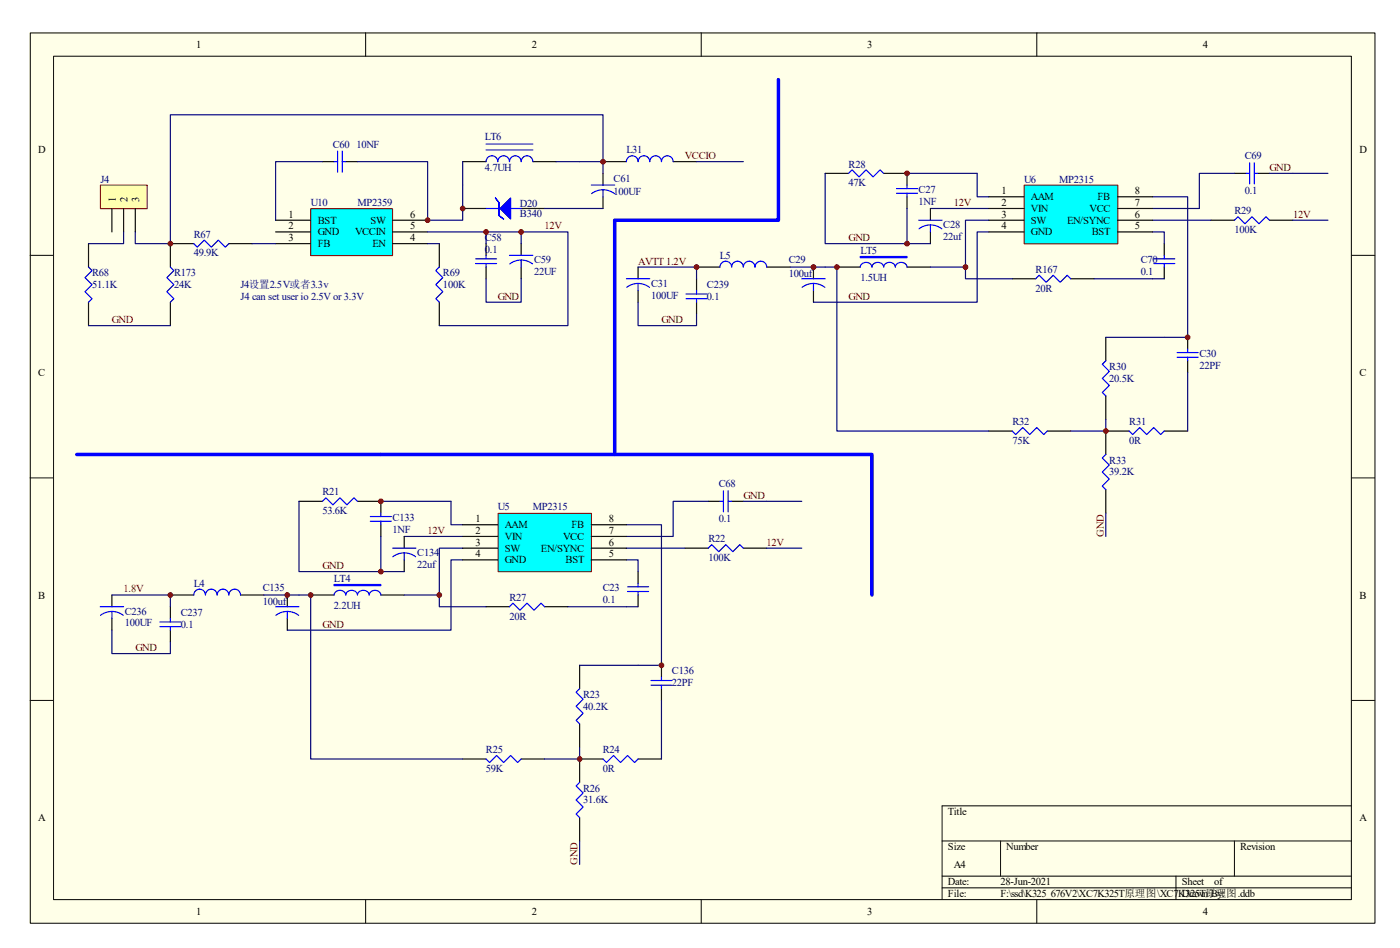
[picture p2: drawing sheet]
<svg xmlns="http://www.w3.org/2000/svg" width="166mm" height="112mm" viewBox="0 0 166 112" stroke-linecap="round" stroke-linejoin="round" font-family="sans-serif">
<path d="M3.5 3.9h159.3v105.3h-159.3z" fill-rule="evenodd" fill="#ffffe8"/>
<g fill="none" stroke="#000" stroke-width=".12">
<path d="M3.6 3.9h159.2v105.3h-159.2zM6.3 6.6h153.7v99.8h-153.7zM43.3 3.9v2.7M83 3.9v2.7M122.7 3.9v2.7M3.6 30.2h2.7M160 30.2h2.7M3.6 56.5h2.7M160 56.5h2.7M3.6 82.8h2.7M111.5 99.5h48.5M118.4 99.5v4.1"/>
<path d="M146.1 99.5v4.1M160 82.8h2.7M160 95.3h-48.5v11.1M43.3 106.4v2.7M83 106.4v2.7M111.5 103.6h48.5M111.5 105h48.5M122.7 106.4v2.7M139.2 103.6v2.8"/>
</g>
<g fill="none" stroke="#000" stroke-width=".14">
<path d="M75.5 31.6v1.4M75.5 34.4v1.3M82.5 31.6h2.7M82.5 33v1.4M82.5 35.7v1.4M90.8 31.6h2.7M96.3 31.6v1.4M96.3 34.4v1.3M97.7 20.5h2.7M99.1 31.6h2.7M104.6 20.5h2.8v1.4M107.4 23.3v1.4"/>
<path d="M107.4 31.6h2.7M110.1 24.7v1.3M110.1 27.4v1.4M119.8 33h2.8M126.7 33h2.8M130.9 39.9v2.8M137.8 28.8v1.4M137.8 31.6v1.4M143.4 26h2.7M146.1 20.5h1.4M148.9 20.5h1.4M150.3 26h2.7"/>
<path d="M35.4 59.3h2.8M42.3 59.3h2.8v1.4M83.8 59.3h1.4M86.6 59.3h1.4M117.1 51h2.7M124 51h2.7M130.9 46.8v2.8M130.9 57.9v2.8M133.7 51h-2.8v2.7M137.8 51h2.8M13.2 70.4v1.3M13.2 73.1v1.4"/>
<path d="M20.2 70.4h2.7M20.2 71.7v1.4M20.2 74.5v1.4M28.5 70.4h2.7M34 70.4v1.3M34 73.1v1.4M36.8 70.4h2.7M45.1 62.1v1.3M45.1 70.4h2.7M47.8 63.4v1.4M47.8 66.2v1.4M57.5 71.7h2.8"/>
<path d="M64.5 71.7h2.7M68.6 78.7v2.7M75.5 67.6v1.4M75.5 70.4v1.3M81.1 64.8h2.7M88 64.8h2.8M54.8 89.8h2.7M61.7 89.8h2.8M68.6 85.6v2.8M68.6 96.7v2.8M71.4 89.8h-2.8v2.7M75.5 89.8h2.8"/>
</g>
<g fill="none" stroke="#00f" stroke-width=".14">
<path d="M147.9 19.3v2.4M148.5 19.3v2.4M74.1 33h2.8M75.5 33.5a2.2 2.2 0 0 1 1.4 .5M75.5 33.5a2.2 2.2 0 0 0-1.3 .5M75.5 33.5v.9M81.2 35.3h2.5M81.2 34.8h2.5M82.5 34.4v.4M82.5 35.3v.4M85.2 31.6a.69 .69 0 0 1 .7-.7 .69 .69 0 0 1 .7 .7 .69 .69 0 0 1 .7-.7 .69 .69 0 0 1 .7 .7 .69 .69 0 0 1 .7-.7 .69 .69 0 0 1 .7 .7 .69 .69 0 0 1 .7-.7 .69 .69 0 0 1 .7 .7M94.9 33h2.8"/>
<path d="M96.3 33.5a2.2 2.2 0 0 1 1.3 .5M96.3 33.5a2.2 2.2 0 0 0-1.4 .5M96.3 33.5v.9M100.4 20.5l.5-.4 .8 .8 .8-.8 .9 .8 .8-.8 .4 .4M101.8 30.3h5.6v.2h-5.6zM101.8 31.6a.71 .71 0 0 1 .7-.6 .71 .71 0 0 1 .7 .6M101.8 30.4h5.6M103.2 31.6a.71 .71 0 0 1 .7-.6 .71 .71 0 0 1 .7 .6 .71 .71 0 0 1 .7-.6 .71 .71 0 0 1 .7 .6 .71 .71 0 0 1 .7-.6 .71 .71 0 0 1 .7 .6M106.1 22.9h2.5M106.1 22.3h2.5M107.4 21.9v.4M107.4 22.9v.4"/>
<path d="M108.7 26h2.8M110.1 26.6a2.2 2.2 0 0 1 1.4 .5M110.1 26.6a2.2 2.2 0 0 0-1.3 .5M110.1 26.6v.8M122.6 33l.4-.4 .8 .8 .9-.8 .8 .8 .8-.8 .4 .4M136.6 31.2h2.5M136.6 30.6h2.5M137.8 30.2v.4M137.8 31.2v.4M146.1 26l.4-.4 .9 .9 .8-.9 .8 .9 .9-.9 .4 .4M147.5 20.5h.4M148.5 20.5h.4"/>
<path d="M38.2 59.3l.4-.4 .8 .8 .8-.8 .9 .8 .8-.8 .4 .4M85.2 59.3h.4M85.6 58v2.5M86.2 59.3h.4M86.2 58v2.5M119.8 51l.4 .4 .9-.8 .8 .8 .8-.8 .9 .8 .4-.4M130.9 42.7l-.4 .4 .8 .8-.8 .8 .8 .9-.8 .8 .4 .4M130.9 53.7l-.4 .5 .8 .8-.8 .8 .8 .9-.8 .8 .4 .4M133.7 51l.4 .4 .8-.8 .8 .8 .9-.8 .8 .8 .4-.4M11.9 71.7h2.7M13.2 72.3a2.2 2.2 0 0 1 1.4 .5M13.2 72.3a2.2 2.2 0 0 0-1.3 .5"/>
<path d="M13.2 72.3v.8M18.9 74.1h2.5M18.9 73.6h2.5M20.2 73.1v.5M20.2 74.1v.4M22.9 70.4a.69 .69 0 0 1 .7-.7 .69 .69 0 0 1 .7 .7 .69 .69 0 0 1 .7-.7 .69 .69 0 0 1 .7 .7 .69 .69 0 0 1 .7-.7 .69 .69 0 0 1 .7 .7 .69 .69 0 0 1 .7-.7 .69 .69 0 0 1 .7 .7M32.6 71.7h2.8M34 72.3a2.2 2.2 0 0 1 1.4 .5M34 72.3a2.2 2.2 0 0 0-1.3 .5M34 72.3v.8M39.5 69.1h5.6v.2h-5.6zM39.5 70.4a.71 .71 0 0 1 .7-.6 .71 .71 0 0 1 .7 .6 .71 .71 0 0 1 .7-.6 .71 .71 0 0 1 .7 .6"/>
<path d="M39.5 69.2h5.6M42.3 70.4a.71 .71 0 0 1 .7-.6 .71 .71 0 0 1 .7 .6 .71 .71 0 0 1 .7-.6 .71 .71 0 0 1 .7 .6M43.8 61.6h2.5M43.8 61.1h2.5M45.1 60.7v.4M45.1 61.6v.5M46.5 64.8h2.7M47.8 65.4a2.2 2.2 0 0 1 1.4 .4M47.8 65.4a2.2 2.2 0 0 0-1.3 .4M47.8 65.4v.8M60.3 71.7l.4-.4 .9 .9 .8-.9 .8 .9 .8-.9 .5 .4M74.3 69.9h2.5"/>
<path d="M74.3 69.4h2.5M75.5 69v.4M75.5 69.9v.5M83.8 64.8l.5-.4 .8 .8 .8-.8 .8 .8 .9-.8 .4 .4M57.5 89.8l.5 .4 .8-.9 .8 .9 .8-.9 .9 .9 .4-.4M68.6 81.4l-.4 .5 .8 .8-.8 .8 .8 .9-.8 .8 .4 .4M68.6 92.5l-.4 .4 .8 .9-.8 .8 .8 .8-.8 .9 .4 .4M71.4 89.8l.4 .4 .8-.9 .9 .9 .8-.9 .8 .9 .4-.4"/>
</g>
<g fill="none" stroke="#000080" stroke-width=".14">
<path d="M75.5 35.7v2.8h7v-1.4M75.5 31.6h7v1.4M93.5 31.6h5.6v19.4h18M97.7 20.5v8.3h12.4M107.4 20.5h8.3v2.8h1.4M107.4 24.7v4.1M110.1 24.7h7M114.3 31.6v1.4h5.5M117.1 27.4h-1.4v8.3h-19.4M117.1 26h-2.8v5.6h-4.2M130.9 39.9h6.9M136.4 27.4h1.4v1.4"/>
<path d="M136.4 23.3h4.2v16.6M136.4 33h1.4M146.1 20.5h-4.1v4.2h-5.6M150.3 20.5h2.7M153 26h4.2M35.4 59.3v8.3h12.4M45.1 59.3h8.3v2.8h1.4M83.8 59.3h-4.1v4.1h-5.6M88 59.3h2.8M130.9 49.6v1.4h-4.2M13.2 74.5v2.8h7v-1.4M13.2 70.4h7v1.3"/>
<path d="M31.2 70.4h5.6v19.4h18M45.1 63.4v4.2M47.8 63.4h7M52 70.4v1.3h5.5M54.8 66.2h-1.4v8.3h-19.4M54.8 64.8h-2.8v5.6h-4.2M68.6 78.7h6.9M74.1 66.2h1.4v1.4M74.1 62.1h4.2v16.6M74.1 71.7h1.4M90.8 64.8h4.1M68.6 88.4v1.4h-4.1"/>
</g>
<circle cx="45.1" cy="59.3" r=".28" fill="#800000"/>
<circle cx="45.1" cy="59.3" r=".28" fill="none" stroke="#800000" stroke-width=".12"/>
<circle cx="34" cy="70.4" r=".28" fill="#800000"/>
<circle cx="34" cy="70.4" r=".28" fill="none" stroke="#800000" stroke-width=".12"/>
<circle cx="45.1" cy="67.6" r=".28" fill="#800000"/>
<circle cx="45.1" cy="67.6" r=".28" fill="none" stroke="#800000" stroke-width=".12"/>
<circle cx="52" cy="70.4" r=".28" fill="#800000"/>
<circle cx="52" cy="70.4" r=".28" fill="none" stroke="#800000" stroke-width=".12"/>
<circle cx="36.8" cy="70.4" r=".28" fill="#800000"/>
<circle cx="36.8" cy="70.4" r=".28" fill="none" stroke="#800000" stroke-width=".12"/>
<circle cx="20.2" cy="70.4" r=".28" fill="#800000"/>
<circle cx="20.2" cy="70.4" r=".28" fill="none" stroke="#800000" stroke-width=".12"/>
<path d="M136.4 26h7M74.1 64.8h7" fill="none" stroke="#000080" stroke-width=".14"/>
<path d="M121.2 21.9h11.1v6.9h-11.1z" fill-rule="evenodd" fill="#0ff"/>
<path d="M121.2 21.9h11.1v6.9h-11.1z" fill="none" stroke="#800000" stroke-width=".12"/>
<path d="M117.1 23.3h4.1M117.1 24.7h4.1M117.1 26h4.1M117.1 27.4h4.1M132.3 23.3h4.1M132.3 24.7h4.1M132.3 26h4.1M132.3 27.4h4.1" fill="none" stroke="#000" stroke-width=".14"/>
<path d="M59 60.7h11v6.9h-11z" fill-rule="evenodd" fill="#0ff"/>
<path d="M59 60.7h11v6.9h-11z" fill="none" stroke="#800000" stroke-width=".12"/>
<path d="M54.8 62.1h4.1M54.8 63.4h4.1M54.8 64.8h4.1M54.8 66.2h4.1M70 62.1h4.1M70 63.4h4.1M70 64.8h4.1M70 66.2h4.1M78.3 78.7v1.4M78.3 81.4v1.4" fill="none" stroke="#000" stroke-width=".14"/>
<path d="M129.5 33h6.9M137.8 39.9h2.8M153 20.5h4.2M90.8 59.3h4.1M67.2 71.7h6.9M75.5 78.7h2.8" fill="none" stroke="#000080" stroke-width=".14"/>
<path d="M77.1 81h2.4M77.1 80.5h2.4M78.3 80.1v.4M78.3 81v.4" fill="none" stroke="#00f" stroke-width=".14"/>
<circle cx="78.3" cy="78.7" r=".28" fill="#800000"/>
<circle cx="78.3" cy="78.7" r=".28" fill="none" stroke="#800000" stroke-width=".12"/>
<circle cx="68.6" cy="89.8" r=".28" fill="#800000"/>
<circle cx="68.6" cy="89.8" r=".28" fill="none" stroke="#800000" stroke-width=".12"/>
<path d="M140.6 44v7M130.9 60.7v2.7M68.6 99.5v2.7M78.3 82.8v7" fill="none" stroke="#000080" stroke-width=".14"/>
<path d="M140.6 39.9v1.4M140.6 42.7v1.3" fill="none" stroke="#000" stroke-width=".14"/>
<path d="M139.3 42.2h2.5M139.3 41.7h2.5M140.6 41.3v.4M140.6 42.2v.5" fill="none" stroke="#00f" stroke-width=".14"/>
<path d="M45.1 53.7h58.1v16.7" fill="none" stroke="#00f" stroke-width=".42"/>
<circle cx="107.4" cy="20.5" r=".28" fill="#800000"/>
<circle cx="107.4" cy="20.5" r=".28" fill="none" stroke="#800000" stroke-width=".12"/>
<circle cx="96.3" cy="31.6" r=".28" fill="#800000"/>
<circle cx="96.3" cy="31.6" r=".28" fill="none" stroke="#800000" stroke-width=".12"/>
<circle cx="107.4" cy="28.8" r=".28" fill="#800000"/>
<circle cx="107.4" cy="28.8" r=".28" fill="none" stroke="#800000" stroke-width=".12"/>
<circle cx="114.3" cy="31.6" r=".28" fill="#800000"/>
<circle cx="114.3" cy="31.6" r=".28" fill="none" stroke="#800000" stroke-width=".12"/>
<circle cx="130.9" cy="51" r=".28" fill="#800000"/>
<circle cx="130.9" cy="51" r=".28" fill="none" stroke="#800000" stroke-width=".12"/>
<circle cx="140.6" cy="39.9" r=".28" fill="#800000"/>
<circle cx="140.6" cy="39.9" r=".28" fill="none" stroke="#800000" stroke-width=".12"/>
<circle cx="99.1" cy="31.6" r=".28" fill="#800000"/>
<circle cx="99.1" cy="31.6" r=".28" fill="none" stroke="#800000" stroke-width=".12"/>
<circle cx="82.5" cy="31.6" r=".28" fill="#800000"/>
<circle cx="82.5" cy="31.6" r=".28" fill="none" stroke="#800000" stroke-width=".12"/>
<path d="M36.8 24.7h9.7v5.5h-9.7z" fill-rule="evenodd" fill="#0ff"/>
<path d="M36.8 24.7h9.7v5.5h-9.7z" fill="none" stroke="#800000" stroke-width=".12"/>
<g fill="none" stroke="#000" stroke-width=".14">
<path d="M38.2 19.1h1.3M40.9 19.1h1.4M10.5 28.8v2.8M10.5 35.7v2.8M20.2 35.7v2.8M22.9 28.8h-2.7v2.8M27.1 28.8h2.8M32.6 26h4.2M32.6 27.4h4.2M32.6 28.8h4.2M46.5 26h4.1M46.5 27.4h4.1"/>
<path d="M46.5 28.8h4.1"/>
</g>
<path d="M39.5 19.1h.5M40 17.9v2.5M40.5 19.1h.4M40.5 17.9v2.5M10.5 31.6l.4 .4-.8 .8 .8 .9-.8 .8 .8 .8-.4 .4M20.2 31.6l.4 .4-.8 .8 .8 .9-.8 .8 .8 .8-.4 .4M22.9 28.8l.5 .4 .8-.8 .8 .8 .8-.8 .9 .8 .4-.4" fill="none" stroke="#00f" stroke-width=".14"/>
<path d="M38.2 19.1h-5.6v6.9M42.3 19.1h8.3v6.9M29.9 28.8h2.7" fill="none" stroke="#000080" stroke-width=".14"/>
<path d="M11.9 21.9h5.5v2.8h-5.5z" fill-rule="evenodd" fill="#ffffb0"/>
<path d="M11.9 21.9h5.5v2.8h-5.5z" fill="none" stroke="#800000" stroke-width=".12"/>
<g fill="none" stroke="#000" stroke-width=".14">
<path d="M54.8 19.1h2.7M63.1 19.1h2.7M13.2 24.7v2.7M14.6 24.7v2.7M16 24.7v2.7M52 28.8v2.8M52 35.7v2.8M54.8 24.7h2.7M57.5 28.8v1.4M57.5 31.6v1.4M61.7 28.8v1.4M61.7 31.6v1.4"/>
<path d="M61.7 24.7h2.8M71.4 20.5v1.4M71.4 23.3v1.4"/>
</g>
<path d="M65.8 19.1h2.8M10.5 38.5h9.7M14.6 27.4v1.4h-4.1M16 27.4v1.4h4.2M50.6 27.4h11.1v1.4M50.6 28.8h1.4M54.8 21.9v4.1h-4.2M57.5 33v2.7h4.2v-2.7M57.5 27.4v1.4M61.7 27.4h5.5v11.1h-15.2" fill="none" stroke="#000080" stroke-width=".14"/>
<g fill="none" stroke="#00f" stroke-width=".14">
<path d="M57.5 19.1a.69 .69 0 0 1 .7-.7 .69 .69 0 0 1 .7 .7 .69 .69 0 0 1 .7-.7 .69 .69 0 0 1 .7 .7 .69 .69 0 0 1 .7-.7 .69 .69 0 0 1 .7 .7 .69 .69 0 0 1 .7-.7 .69 .69 0 0 1 .7 .7M57.5 17.7h5.6M57.5 17h5.6M52 31.6l-.4 .4 .8 .8-.8 .9 .8 .8-.8 .8 .4 .4M56.3 31.2h2.5M56.3 30.6h2.5M57.5 30.2v.4M57.5 31.2v.4M57.5 24.7h4.2M60.3 30.2h2.8M61.7 30.7a2.2 2.2 0 0 1 1.3 .5M61.7 30.7a2.2 2.2 0 0 0-1.4 .5"/>
<path d="M61.7 30.7v.9M70 21.9h2.8M71.4 22.4a2.2 2.2 0 0 1 1.3 .5M71.4 22.4a2.2 2.2 0 0 0-1.4 .5M71.4 22.4v.9"/>
</g>
<path d="M59.2 24.7l1.2-1.3v2.5z" fill="#00f"/>
<path d="M59.2 24.7l1.2-1.3v2.5z" fill="none" stroke="#00f" stroke-width=".14"/>
<path d="M58.6 23.4l.5 .6v1.5l.5 .4-.5-.4v-1.5z" fill-rule="evenodd" fill="#00f"/>
<path d="M74.1 19.1a.69 .69 0 0 1 .7-.7 .69 .69 0 0 1 .7 .7 .69 .69 0 0 1 .7-.7 .69 .69 0 0 1 .7 .7 .69 .69 0 0 1 .7-.7 .69 .69 0 0 1 .7 .7 .69 .69 0 0 1 .7-.7 .69 .69 0 0 1 .7 .7M58.6 23.4l.5 .6v1.5l.5 .4-.5-.4v-1.5z" fill="none" stroke="#00f" stroke-width=".14"/>
<path d="M54.8 19.1v2.8M68.6 19.1h2.8v1.4M71.4 19.1v-5.5h-51.2v15.2M82.5 19.1h5.5M64.5 24.7h6.9" fill="none" stroke="#000080" stroke-width=".14"/>
<path d="M71.4 19.1h2.7M79.7 19.1h2.8" fill="none" stroke="#000" stroke-width=".14"/>
<circle cx="50.6" cy="26" r=".28" fill="#800000"/>
<circle cx="50.6" cy="26" r=".28" fill="none" stroke="#800000" stroke-width=".12"/>
<circle cx="20.2" cy="28.8" r=".28" fill="#800000"/>
<circle cx="20.2" cy="28.8" r=".28" fill="none" stroke="#800000" stroke-width=".12"/>
<circle cx="61.7" cy="27.4" r=".28" fill="#800000"/>
<circle cx="61.7" cy="27.4" r=".28" fill="none" stroke="#800000" stroke-width=".12"/>
<circle cx="57.5" cy="27.4" r=".28" fill="#800000"/>
<circle cx="57.5" cy="27.4" r=".28" fill="none" stroke="#800000" stroke-width=".12"/>
<circle cx="54.8" cy="24.7" r=".28" fill="#800000"/>
<circle cx="54.8" cy="24.7" r=".28" fill="none" stroke="#800000" stroke-width=".12"/>
<circle cx="71.4" cy="19.1" r=".28" fill="#800000"/>
<circle cx="71.4" cy="19.1" r=".28" fill="none" stroke="#800000" stroke-width=".12"/>
<path d="M92.1 9.4v16.6h-19.3v27.7M9.1 53.7h36" fill="none" stroke="#00f" stroke-width=".42"/>
<g font-size="1.3">
<text x="23.2" y="5.7">1</text>
<text x="62.9" y="5.7">2</text>
<text x="102.6" y="5.7">3</text>
<text x="142.4" y="5.7">4</text>
<text x="4.5" y="18.1">D</text>
<text x="13.7" y="23.8" transform="rotate(-90 13.7 23.8)">1</text>
<text x="15.1" y="23.8" transform="rotate(-90 15.1 23.8)">2</text>
<text x="16.5" y="23.8" transform="rotate(-90 16.5 23.8)">3</text>
<text x="118.6" y="23">1</text>
<text x="122" y="23.7">AAM</text>
<text x="129.9" y="23.7">FB</text>
<text x="134.4" y="23">8</text>
<text x="160.9" y="18.1">D</text>
<text x="34.2" y="25.7">1</text>
<text x="34.2" y="27.1">2</text>
<text x="34.2" y="28.5">3</text>
<text x="37.6" y="26.5">BST</text>
<text x="37.6" y="27.8">GND</text>
<text x="37.6" y="29.2">FB</text>
<text x="42" y="27.8">VCCIN</text>
<text x="43.8" y="26.5">SW</text>
<text x="44.1" y="29.2">EN</text>
<text x="48.5" y="28.5">4</text>
<text x="48.5" y="27.1">5</text>
<text x="48.5" y="25.7">6</text>
<text x="118.6" y="24.4">2</text>
<text x="118.6" y="25.7">3</text>
<text x="118.6" y="27.1">4</text>
<text x="122" y="25.1">VIN</text>
<text x="122" y="26.5">SW</text>
<text x="122" y="27.8">GND</text>
<text x="126.3" y="26.5">EN/SYNC</text>
<text x="129" y="25.1">VCC</text>
<text x="129.2" y="27.8">BST</text>
<text x="134.4" y="27.1">5</text>
<text x="134.4" y="25.7">6</text>
<text x="134.4" y="24.4">7</text>
<text x="4.5" y="44.5">C</text>
<text x="160.9" y="44.5">C</text>
<text x="56.3" y="61.8">1</text>
<text x="56.3" y="63.2">2</text>
<text x="56.3" y="64.6">3</text>
<text x="56.3" y="65.9">4</text>
<text x="59.8" y="62.4">AAM</text>
<text x="59.8" y="63.8">VIN</text>
<text x="59.8" y="65.2">SW</text>
<text x="64" y="65.2">EN/SYNC</text>
<text x="66.7" y="63.8">VCC</text>
<text x="67.6" y="62.4">FB</text>
<text x="72.1" y="65.9">5</text>
<text x="72.1" y="64.6">6</text>
<text x="72.1" y="63.2">7</text>
<text x="72.1" y="61.8">8</text>
<text x="4.5" y="70.8">B</text>
<text x="59.8" y="66.6">GND</text>
<text x="67" y="66.6">BST</text>
<text x="160.9" y="70.8">B</text>
<text x="4.5" y="97.1">A</text>
<text x="112.2" y="96.4">Title</text>
<text x="112.2" y="100.5">Size</text>
<text x="119.1" y="100.5">Number</text>
<text x="146.8" y="100.5">Revision</text>
<text x="160.9" y="97.1">A</text>
<text x="112.2" y="104.7">Date:</text>
<text x="112.2" y="106.1">File:</text>
<text x="112.9" y="102.6">A4</text>
<text x="118.4" y="104.7">28-Jun-2021</text>
<text x="118.4" y="106.1">F:\ssd\K325_676V2\XC7K325T原理图\XC7</text>
<text x="139.5" y="106.1">KD3r2a5wn By:</text>
<text x="139.9" y="104.7">Sheet</text>
<text x="142" y="106.1">T原理图.ddb</text>
<text x="143.7" y="104.7">of</text>
<text x="23.2" y="108.2">1</text>
<text x="62.9" y="108.2">2</text>
<text x="102.6" y="108.2">3</text>
<text x="142.4" y="108.2">4</text>
</g>
<g font-size="1.3" fill="#000080">
<text x="39.4" y="17.4">C60</text>
<text x="42.2" y="17.4">10NF</text>
<text x="57.4" y="16.6">LT6</text>
<text x="11.9" y="21.6">J4</text>
<text x="57.4" y="20.2">4.7UH</text>
<text x="72.6" y="21.5">C61</text>
<text x="72.6" y="23.1">100UF</text>
<text x="74.2" y="18.1">L31</text>
<text x="100.4" y="19.8">R28</text>
<text x="100.4" y="22">47K</text>
<text x="108.7" y="22.9">C27</text>
<text x="121.2" y="21.6">U6</text>
<text x="125.4" y="21.6">MP2315</text>
<text x="147.4" y="18.8">C69</text>
<text x="147.4" y="23">0.1</text>
<text x="22.9" y="28.1">R67</text>
<text x="36.8" y="24.4">U10</text>
<text x="42.3" y="24.4">MP2359</text>
<text x="57.4" y="28.5">C58</text>
<text x="57.4" y="29.9">0.1</text>
<text x="61.5" y="24.5">D20</text>
<text x="61.5" y="25.6">B340</text>
<text x="108.7" y="24.2">1NF</text>
<text x="111.7" y="27">C28</text>
<text x="111.7" y="28.4">22uf</text>
<text x="146.1" y="25.4">R29</text>
<text x="146.1" y="27.6">100K</text>
<text x="10.9" y="32.7">R68</text>
<text x="10.9" y="34.1">51.1K</text>
<text x="20.6" y="32.7">R173</text>
<text x="20.6" y="34.1">24K</text>
<text x="22.9" y="30.3">49.9K</text>
<text x="28.5" y="34.1">J4设置2.5V或者3.3v</text>
<text x="28.5" y="35.4">J4 can set user io 2.5V or 3.3V</text>
<text x="52.4" y="32.7">R69</text>
<text x="52.4" y="34.1">100K</text>
<text x="63.2" y="31.2">C59</text>
<text x="63.2" y="32.6">22UF</text>
<text x="77.1" y="33.9">C31</text>
<text x="77.1" y="35.3">100UF</text>
<text x="83.7" y="34.1">C239</text>
<text x="83.7" y="35.4">0.1</text>
<text x="85.2" y="30.6">L5</text>
<text x="93.4" y="31.2">C29</text>
<text x="93.4" y="32.8">100uf</text>
<text x="101.8" y="30.1">LT5</text>
<text x="101.8" y="33.2">1.5UH</text>
<text x="122.6" y="32.3">R167</text>
<text x="122.6" y="34.5">20R</text>
<text x="135" y="31.2">C70</text>
<text x="135" y="32.6">0.1</text>
<text x="131.3" y="43.8">R30</text>
<text x="131.3" y="45.1">20.5K</text>
<text x="142" y="42.3">C30</text>
<text x="142" y="43.6">22PF</text>
<text x="119.8" y="50.3">R32</text>
<text x="119.8" y="52.5">75K</text>
<text x="133.7" y="50.3">R31</text>
<text x="133.7" y="52.5">0R</text>
<text x="38.2" y="58.6">R21</text>
<text x="85.1" y="57.6">C68</text>
<text x="131.3" y="54.9">R33</text>
<text x="131.3" y="56.2">39.2K</text>
<text x="38.2" y="60.8">53.6K</text>
<text x="46.5" y="61.6">C133</text>
<text x="46.5" y="63">1NF</text>
<text x="49.4" y="65.8">C134</text>
<text x="58.9" y="60.4">U5</text>
<text x="63.1" y="60.4">MP2315</text>
<text x="83.9" y="64.1">R22</text>
<text x="85.1" y="61.8">0.1</text>
<text x="22.9" y="69.4">L4</text>
<text x="31.1" y="69.9">C135</text>
<text x="31.1" y="71.6">100uf</text>
<text x="39.5" y="68.8">LT4</text>
<text x="49.4" y="67.2">22uf</text>
<text x="60.3" y="71">R27</text>
<text x="71.4" y="69.9">C23</text>
<text x="71.4" y="71.3">0.1</text>
<text x="83.9" y="66.3">100K</text>
<text x="14.8" y="72.7">C236</text>
<text x="14.8" y="74.1">100UF</text>
<text x="21.4" y="72.9">C237</text>
<text x="21.4" y="74.3">0.1</text>
<text x="39.5" y="72">2.2UH</text>
<text x="60.3" y="73.3">20R</text>
<text x="69" y="82.6">R23</text>
<text x="69" y="83.9">40.2K</text>
<text x="79.5" y="79.8">C136</text>
<text x="79.5" y="81.2">22PF</text>
<text x="57.5" y="89.1">R25</text>
<text x="71.4" y="89.1">R24</text>
<text x="57.5" y="91.3">59K</text>
<text x="69" y="93.6">R26</text>
<text x="69" y="95">31.6K</text>
<text x="71.4" y="91.3">0R</text>
</g>
<g font-size="1.3" fill="#800000">
<text x="81.1" y="18.8">VCCIO</text>
<text x="150.3" y="20.2">GND</text>
<text x="64.5" y="27.1">12V</text>
<text x="100.4" y="28.5">GND</text>
<text x="112.9" y="24.4">12V</text>
<text x="153.1" y="25.7">12V</text>
<text x="58.9" y="35.4">GND</text>
<text x="75.6" y="31.3">AVTT1.2V</text>
<text x="100.4" y="35.4">GND</text>
<text x="13.2" y="38.2">GND</text>
<text x="78.3" y="38.2">GND</text>
<text x="88" y="59">GND</text>
<text x="50.6" y="63.2">12V</text>
<text x="90.8" y="64.6">12V</text>
<text x="130.7" y="63.5" transform="rotate(-90 130.7 63.5)">GND</text>
<text x="14.6" y="70.1">1.8V</text>
<text x="38.2" y="67.3">GND</text>
<text x="16" y="77">GND</text>
<text x="38.2" y="74.3">GND</text>
<text x="68.4" y="102.2" transform="rotate(-90 68.4 102.2)">GND</text>
</g>
</svg>
